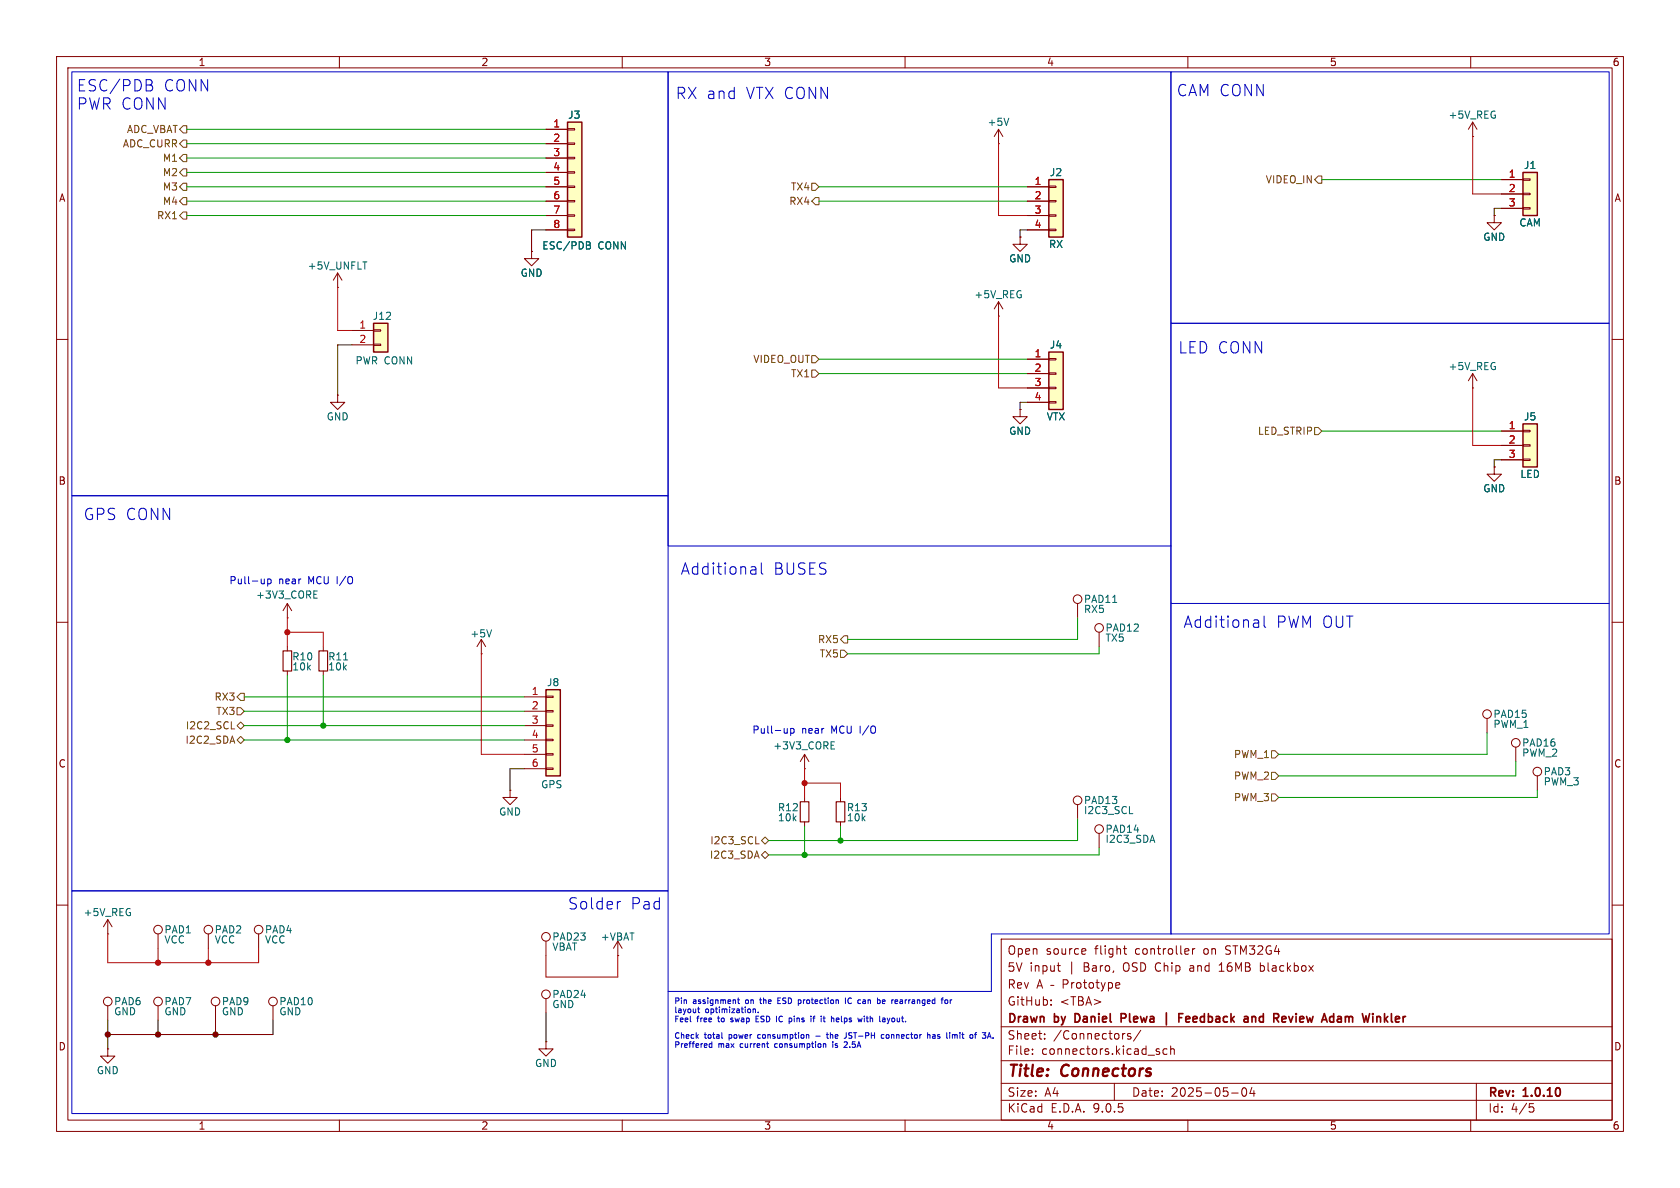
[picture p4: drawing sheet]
<svg xmlns="http://www.w3.org/2000/svg" width="297mm" height="210mm" viewBox="0 0 297 210" stroke-linecap="round" stroke-linejoin="round" font-family="sans-serif">
<g fill="none" stroke="#840000" stroke-width=".18">
<path d="M10 10h277v190h-277zM12 12h273v186h-273zM60 10v2M110 10v2M160 10v2M210 10v2M260 10v2M94 44.5v1.2h1.2l-1.2 1.3-1.3-1.3h1.3M94 44.5h.1M176.5 55.9h.1M176.5 53.3l-.7 1.3M176.5 53.3l.8 1.3"/>
<path d="M176.5 53.3v2.6M180.3 41.9v1.3h1.3l-1.3 1.3-1.2-1.3h1.2M180.3 41.9h.1M10 60h2M59.7 69.9v1.2h1.3l-1.3 1.3-1.3-1.3h1.3M59.7 69.9h.1M180.3 72.4v1.3h1.3l-1.3 1.2-1.2-1.2h1.2M180.3 72.4h.1M285 60h2M10 110h2M285 110h2M90.2 139.7v1.3h1.2l-1.2 1.2-1.3-1.2h1.3"/>
<path d="M90.2 139.7h.1M262.9 127v2.5M268 132.1v2.5M271.8 137.2v2.5M142.2 141v.7M142.2 145.3v.8M10 160h2M45.7 165.1v2.5M177 166h108v32h-108zM183.3 174.7l.5-1.5 .5 1.5M183.5 174.3h.7M185.7 174.2h.6"/>
<path d="M185.8 177.6v.1M185.8 176.8v.1M186.9 170.7h.6M187.2 171.6l.3 .1M191.7 167.7l.3 .4-.8 .1M191.9 168.6l-.2 .1M193.5 176.7l1.1 .4-1.1 .5M197.5 173.7l.4 .1 .1 .3-.8 .1M197.9 174.6l-.4 .1M198.6 167.7h.6M198.8 167.2v1.3l.4 .2M210.1 167.8l.1 .3-.7 .1"/>
<path d="M210.8 167.7v1M211.2 167.7l-.2 .1-.2 .2M215.5 171.7h.9M215.8 170.4l-.3 .2M222.8 171.6l.4 .1M222.8 170.2v1.5M223.2 170.7l-.4 .1M285 160h2M60 198v2M110 198v2M160 198v2M177 194.5h108"/>
<path d="M177 191.5h108M177 187.5h108M177 181.5h108M182.5 186.3v.1M182.5 185.5v.1M184.7 183.6v.1M184.7 182.8v.1M197 191.5v3M198.7 182.7h.2M199.9 182.8l-.4-.1-.2 .2 .1 .2 .5 .2v.3h-.6M201.7 182.1l-1.3 2M204.6 185.9l.4 .1v.2l-.2 .2h-.3"/>
<path d="M204.6 185.4l.4 .1M206.3 185.5l-.4-.1-.3 .3v.4l.1 .2h.6M207 185.5l.2-.1 .3 .1 .1 .9M207 184.9v1.5M210 198v2M217.7 193.2h1.2M219.7 192.4l.2-.1a.81 .81 0 0 1 .6 .6 .81 .81 0 0 1-.3 .8l-.2 .1a.81 .81 0 0 1-.3-1.4zM221.3 192.2l-.3 1.1h.9M221.7 192.8v1M260 198v2M261 191.5v6.5M270.4 195.1h.7"/>
<path d="M270.5 195.7h.4l.3 .3-.2 .5-.5 .1"/>
<circle cx="262.9" cy="126.2" r=".76"/>
<circle cx="268" cy="131.3" r=".76"/>
<circle cx="271.8" cy="136.4" r=".76"/>
<circle cx="45.7" cy="164.3" r=".76"/>
</g>
<g fill="none" stroke="#840000" stroke-width=".3">
<path d="M190.4 179.2h-.3v1.5h.3M198.9 179.3l-.7-.1v1.5M198.9 179.9l-.7 .1M206.2 179v2.2M208.4 179.2h.7M208.4 179.9h.5M210.3 179.9l-.2-.2h-.3l-.2 .2 .1 .7h.6M221.3 179.8l.3-.1 .3 .1 .1 .9M221.3 179.7v1M227.8 179.7l.4 1 .4-1M236.6 179.7h.3l.2 .2v.8M244.8 179.2v1.5"/>
<path d="M245.3 179.7l-.5 .6M210.3 180l-.7 .2M237.1 180.6l-.5 .1M237.1 180l-.5 .1M244.9 180.1l.4 .6"/>
</g>
<path d="M141.5 141.7h1.5v3.6h-1.5z" fill="none" stroke="#840000" stroke-width=".2"/>
<path d="M100.3 21.6h2.6v20.3h-2.6z" fill="#ffffc2"/>
<path d="M100.3 21.6h2.6v20.3h-2.6z" fill="none" stroke="#840000" stroke-width=".25"/>
<g fill="none" stroke="#840000" stroke-width=".18">
<path d="M96.5 22.9h3.8M96.5 25.4h3.8M96.5 27.9h3.8M96.5 30.5h3.8M96.5 33h3.8M96.5 35.6h3.8M96.5 38.1h3.8M100.3 22.7h1.3v.3h-1.3zM100.3 25.3h1.3v.2h-1.3zM100.3 27.8h1.3v.3h-1.3zM100.3 30.4h1.3v.2h-1.3zM100.3 32.9h1.3v.2h-1.3z"/>
<path d="M100.3 35.4h1.3v.3h-1.3zM100.3 38h1.3v.2h-1.3zM96.5 40.6h3.8M100.3 40.5h1.3v.3h-1.3zM190.5 106.7v2.5M194.3 111.8v2.5M142.2 135.9h.1M142.2 133.4l-.7 1.2M142.2 133.4l.8 1.2M142.2 133.4v2.5M27.9 165.1v2.5"/>
<circle cx="190.5" cy="105.9" r=".76"/>
<circle cx="194.3" cy="111" r=".76"/>
<circle cx="27.9" cy="164.3" r=".76"/>
</g>
<path d="M103.7 42.7l.6 .2v.2l-.2 .2M103.7 43.3h.4M104.1 43.3l.3 .3-.1 .3-.6 .1M196.7 106.5h.7M146.9 131.7h.5M146.9 132.4h.6M146.9 131.1h.6" fill="none" stroke="#006464" stroke-width=".18"/>
<path d="M66 57.2h2.6v5h-2.6z" fill="#ffffc2"/>
<path d="M66 57.2h2.6v5h-2.6z" fill="none" stroke="#840000" stroke-width=".25"/>
<g fill="none" stroke="#840000" stroke-width=".18">
<path d="M176.5 25.4h.1M176.5 22.9l-.7 1.2M176.5 22.9l.8 1.2M176.5 22.9v2.5M264.2 38.1v1.3h1.2l-1.2 1.2-1.3-1.2h1.3M264.2 38.1h.1M59.7 50.8h.1M59.7 48.3l-.8 1.2M59.7 48.3l.8 1.2M59.7 48.3v2.5M62.2 58.4h3.8M66 58.3h1.3v.2h-1.3z"/>
<path d="M62.2 61h3.8M66 60.8h1.3v.3h-1.3zM148.6 141v.7M148.6 145.3v.8M190.5 142.2v2.6M194.3 147.3v2.6M27.9 177.8v2.5M38.1 177.8v2.5"/>
<circle cx="190.5" cy="141.5" r=".76"/>
<circle cx="194.3" cy="146.6" r=".76"/>
<circle cx="27.9" cy="177" r=".76"/>
<circle cx="38.1" cy="177" r=".76"/>
</g>
<path d="M178.3 20.9l-.4 1.3M64.1 46.3h.8M199.7 143.8h.6" fill="none" stroke="#006464" stroke-width=".18"/>
<path d="M147.8 141.7h1.6v3.6h-1.6z" fill="none" stroke="#840000" stroke-width=".2"/>
<path d="M185.4 62.2h2.6v10.2h-2.6z" fill="#ffffc2"/>
<path d="M185.4 62.2h2.6v10.2h-2.6z" fill="none" stroke="#840000" stroke-width=".25"/>
<path d="M181.6 63.5h3.8M181.6 66h3.8M181.6 68.6h3.8M181.6 71.1h3.8M185.4 63.4h1.3v.2h-1.3zM185.4 65.9h1.3v.3h-1.3zM185.4 68.5h1.3v.2h-1.3zM185.4 71h1.3v.2h-1.3z" fill="none" stroke="#840000" stroke-width=".18"/>
<path d="M185.4 31.8h2.6v10.1h-2.6z" fill="#ffffc2"/>
<path d="M185.4 31.8h2.6v10.1h-2.6z" fill="none" stroke="#840000" stroke-width=".25"/>
<g fill="none" stroke="#840000" stroke-width=".18">
<path d="M181.6 33h3.8M181.6 35.6h3.8M181.6 38.1h3.8M185.4 32.9h1.3v.2h-1.3zM185.4 35.4h1.3v.3h-1.3zM185.4 38h1.3v.2h-1.3zM181.6 40.6h3.8M185.4 40.5h1.3v.3h-1.3zM260.3 68.6h.1M260.3 66l-.7 1.3M260.3 66l.8 1.3M260.3 66v2.6"/>
<path d="M36.8 165.1v2.5"/>
<circle cx="36.8" cy="164.3" r=".76"/>
</g>
<path d="M269.2 74.9h2.6v7.7h-2.6z" fill="#ffffc2"/>
<path d="M269.2 74.9h2.6v7.7h-2.6z" fill="none" stroke="#840000" stroke-width=".25"/>
<path d="M265.4 76.2h3.8M265.4 78.7h3.8M269.2 76.1h1.3v.2h-1.3zM269.2 78.6h1.3v.3h-1.3zM264.2 82.6v1.2h1.2l-1.2 1.3-1.3-1.3h1.3M264.2 82.6h.1M265.4 81.3h3.8M269.2 81.2h1.3v.2h-1.3z" fill="none" stroke="#840000" stroke-width=".18"/>
<path d="M269.2 30.5h2.6v7.6h-2.6z" fill="#ffffc2"/>
<path d="M269.2 30.5h2.6v7.6h-2.6z" fill="none" stroke="#840000" stroke-width=".25"/>
<g fill="none" stroke="#840000" stroke-width=".18">
<path d="M260.3 24.1h.1M260.3 21.6l-.7 1.3M260.3 21.6l.8 1.3M260.3 21.6v2.5M265.4 31.8h3.8M265.4 34.3h3.8M265.4 36.8h3.8M269.2 31.6h1.3v.3h-1.3zM269.2 34.2h1.3v.2h-1.3zM269.2 36.7h1.3v.3h-1.3zM50.8 109.2h.1M50.8 106.7l-.8 1.3"/>
<path d="M50.8 106.7l.8 1.3M50.8 106.7v2.5M50.8 114.3v.8M50.8 118.6v.8M57.1 114.3v.8M57.1 118.6v.8M85.1 115.6h.1M85.1 113l-.8 1.3M85.1 113l.8 1.3M85.1 113v2.6M19 165.1h.1M19 162.6v2.5"/>
<path d="M19 177.8v2.5M19 162.6l-.7 1.2M19 162.6l.8 1.2M48.3 177.8v2.5M96.5 166.4v2.5M96.5 176.5v2.6M109.2 168.9h.1M109.2 166.4l-.7 1.2M109.2 166.4l.8 1.2M109.2 166.4v2.5M19 185.4v1.3h1.3l-1.3 1.3-1.2-1.3h1.2M19 185.4h.1"/>
<path d="M96.5 184.2v1.2h1.3l-1.3 1.3-1.3-1.3h1.3M96.5 184.2h.1"/>
<circle cx="19" cy="177" r=".76"/>
<circle cx="48.3" cy="177" r=".76"/>
<circle cx="96.5" cy="175.8" r=".76"/>
<circle cx="96.5" cy="165.6" r=".76"/>
</g>
<path d="M55.5 105.1h.4M55.5 105.7h.6M55.5 104.5h.6M60.7 116.7h.8M86.9 111.3l-.4 1.3" fill="none" stroke="#006464" stroke-width=".18"/>
<path d="M50 115.1h1.6v3.5h-1.6zM56.4 115.1h1.5v3.5h-1.5z" fill="none" stroke="#840000" stroke-width=".2"/>
<path d="M96.5 121.9h2.6v15.3h-2.6z" fill="#ffffc2"/>
<path d="M96.5 121.9h2.6v15.3h-2.6z" fill="none" stroke="#840000" stroke-width=".25"/>
<g fill="none" stroke="#840000" stroke-width=".18">
<path d="M96.5 22.9h3.8M96.5 25.4h3.8M96.5 27.9h3.8M96.5 30.5h3.8M96.5 33h3.8M96.5 35.6h3.8M96.5 38.1h3.8M181.6 33h3.8M181.6 35.6h3.8M181.6 38.1h3.8M264.2 38.1h.1M265.4 31.8h3.8"/>
<path d="M265.4 34.3h3.8M265.4 36.8h3.8M94 44.5h.1M96.5 40.6h3.8M180.3 41.9h.1M181.6 40.6h3.8M180.3 72.4h.1M181.6 63.5h3.8M181.6 66h3.8M181.6 68.6h3.8M181.6 71.1h3.8M265.4 76.2h3.8"/>
<path d="M265.4 78.7h3.8M264.2 82.6h.1M265.4 81.3h3.8M92.7 123.2h3.8M92.7 125.7h3.8M92.7 128.3h3.8M92.7 130.8h3.8M92.7 133.4h3.8M92.7 135.9h3.8M96.5 123.1h1.3v.2h-1.3zM96.5 125.6h1.3v.3h-1.3zM96.5 128.1h1.3v.3h-1.3z"/>
<path d="M96.5 130.7h1.3v.2h-1.3zM96.5 133.2h1.3v.3h-1.3zM96.5 135.8h1.3v.2h-1.3z"/>
</g>
<g fill="none" stroke="#725600" stroke-width=".18">
<path d="M31.7 30.5l.7-.7h.6v1.3h-.6zM31.7 25.4l.7-.6h.6v1.2h-.6zM31.7 27.9l.7-.6h.6v1.3h-.6zM32.4 32.4h.6v1.3h-.6l-.7-.7zM32.4 34.9h.6v1.3h-.6l-.7-.6zM32.4 37.5h.6v1.2h-.6l-.7-.6zM32.4 22.2h.6v1.3h-.6l-.7-.6zM143.5 32.4h.6l.7 .6-.7 .7h-.6zM144.1 34.9h.7v1.3h-.7l-.6-.6zM233 31.1h.7v1.3h-.7l-.6-.6zM143.5 62.9h.6l.7 .6-.7 .6h-.6zM143.5 65.4h.6l.7 .6-.7 .7h-.6z"/>
<path d="M232.4 75.6h.6l.7 .6-.7 .6h-.6zM148.6 114.9h.6l.7 .7-.7 .6h-.6zM149.2 112.4h.7v1.3h-.7l-.6-.7zM40.9 128.8h.6M41.9 128.3l.6-.7 .7 .7-.7 .6zM41.9 123.2l.6-.6h.7v1.2h-.7zM41.9 125.1h.6l.7 .6-.7 .7h-.6zM42.5 130.2l.7 .6-.7 .6-.6-.6zM224.8 136.5h.6l.7 .7-.7 .6h-.6zM224.8 132.7h.6l.7 .7-.7 .6h-.6zM133.6 149.2h.6M134.6 148.6l.7-.6 .6 .6-.6 .6z"/>
<path d="M134.6 151.1l.7-.6 .6 .6-.6 .7zM224.8 140.3h.6l.7 .7-.7 .6h-.6z"/>
</g>
<g fill="none" stroke="#0000c2" stroke-width=".18">
<path d="M12.7 12.7h105.4v74.9h-105.4zM26.5 14.1a.49 .49 0 0 1 .4 .5 .49 .49 0 0 1-.4 .4 .53 .53 0 0 1 .5 .5 .53 .53 0 0 1-.4 .6h-.8M118.1 12.7h88.9v83.8h-88.9zM207 12.7h77.5v44.5h-77.5zM207 57.2h77.5v49.5h-77.5zM12.7 87.6h105.4v69.9h-105.4zM134.6 99.5v1.7l.3 .3M207 96.5v68.6h-31.7v10.2h-57.2M46.7 102.4v.8M46.7 103.1l-.3 .1M47.3 102.4h.4l.2 .2-.1 .5h-.5M47.3 102.4v1.2"/>
<path d="M133 100.2h.3l.3 .3v1M133.6 101.4l-.6 .1M133.6 100.6l-.6 .1M207 106.7h77.5v58.4h-77.5zM221.9 109.6h.3l.3 .3v1M222.5 110.8l-.6 .1M222.5 110l-.6 .1M223.5 108.9v1.7l.3 .3M139.2 128.8v.8M139.2 129.5l-.4 .1M139.8 128.8h.3l.3 .2-.1 .6h-.5M139.8 128.8v1.2"/>
<path d="M12.7 157.5h105.4v39.4h-105.4zM109.7 159.4h-.4M123.5 178v.9l.2 .1M130.4 176.7h.4M130.5 176.4v.9l.3 .1M133.1 178.4v.6M133.1 178.4h.4l.1 .6M134 178.9v.1M134.1 179.6h-.4v1h.4M134.3 176.7h.4M137.5 176.9h.3M137.9 179.7l-.2 .4 .2 .5"/>
<path d="M138 176.4h-.5v1h.5M141.4 176.7l.2 .2v.3l-.2 .2M143.7 180h.4M144.1 179.6l-.3 .2v.8M148 180h.3v.2l-.5 .1M149.5 176.4v1M150.3 176.4a.51 .51 0 0 0-.4 .5 .51 .51 0 0 0 .4 .5M152.8 179.6v.1M152.8 180v.6M152.8 176.7l-.2 .1M152.9 177l-.4 .2 .1 .2h.3M153.1 180h.4"/>
<path d="M153.3 179.6v.9l.2 .1M155.1 176.4v1M156.5 176.9l-.2-.2-.3 .2v.5h.4M156.5 177l-.5 .1M156.8 180l.3 .6M157.3 180l-.2 .6M159.4 176.7l-.3 .1M159.5 177l-.4 .2v.2h.4M167.1 176.8l.1-.1 .3 .1v.6l-.4-.1zM168 176.7v.7M168.3 176.7l-.3 .2M125.8 184.2v1"/>
<path d="M125.8 184.5h-.2l-.2 .2 .1 .4h.3M127.6 182.5v.9l.1 .1M129.2 180.6h.1M129.2 180v.2M133.7 180.1h.3M134 182.9l-.1 .2 .1 .4M135.8 185.2h.1M137 184.6v.5M142.7 182.9l.3 .1v.5M144.2 183.2h.8M145.7 184.5l.3 .1v.6M146.1 182.9h.4"/>
<path d="M146.2 182.5v.9l.3 .1M147.2 184.5v.7M148.3 180.6h-.3M149.4 184.2h.2l.2 .2M149.6 182.5v.8l-.1 .2M149.8 184.4l-.6 .8h.6M150 183.5h.2M150.1 182.6v.3M156.3 182.9h-.3l-.2 .2 .1 .4h.4M157 182.9l-.3 .2v.4h.3M157.1 180.6l-.3 .4M164 183l.4-.1v.6"/>
<path d="M164 182.5v1M164.9 182.9h.3l.1 .1M165.3 183.1l-.5 .2 .2 .2h.3M168.4 183l.3-.1 .1 .1M168.8 183v.5M169.1 182.9l-.3 .1M172.3 182.9h.4M172.7 182.5l-.3 .2v.8M175.6 183.5h.1"/>
</g>
<g fill="none" stroke="#009600" stroke-width=".18">
<path d="M33 33h63.5M33 35.6h63.5M33 27.9h63.5M33 30.5h63.5M33 38.1h63.5M33 25.4h63.5M33 22.9h63.5M144.8 33h36.8M144.8 35.6h36.8M233.7 31.8h31.7M144.8 66h36.8M144.8 63.5h36.8"/>
<path d="M233.7 76.2h31.7M50.8 119.4v11.4M57.1 119.4v8.9M190.5 109.2v3.8h-40.6M194.3 114.3v1.3h-44.4M43.2 125.7h49.5M43.2 128.3h49.5M43.2 130.8h49.5M43.2 123.2h49.5M262.9 129.5v3.9h-36.8M268 134.6v2.6h-41.9M271.8 139.7v1.3h-45.7"/>
<path d="M142.2 146.1v5M148.6 146.1v2.5M190.5 144.8v3.8h-54.6M194.3 149.9v1.2h-58.4"/>
</g>
<path d="M265.4 36.8h-1.2v1.3M96.5 40.6h-2.5v3.9M181.6 40.6h-1.3v1.3M62.2 61h-2.5v8.9M181.6 71.1h-1.3v1.3M265.4 81.3h-1.2v1.3M92.7 135.9h-2.5v3.8M96.5 179.1v5.1M19 180.3v5.1M27.9 180.3v2.6M38.1 180.3v2.6M48.3 180.3v2.6h-29.3" fill="none" stroke="#000" stroke-width=".18"/>
<path d="M176.5 25.4v12.7h5.1M260.3 24.1v10.2h5.1M59.7 50.8v7.6h2.5M176.5 55.9v12.7h5.1M260.3 68.6v10.1h5.1M85.1 115.6v17.8h7.6M19 165.1v5.1h26.7v-2.6M27.9 167.6v2.6M36.8 167.6v2.6M96.5 168.9v3.8h12.7v-3.8" fill="none" stroke="#c20000" stroke-width=".18"/>
<path d="M50.8 109.2v5.1M50.8 111.8h6.3v2.5M142.2 135.9v5.1M142.2 138.4h6.4v2.6" fill="none" stroke="#f00" stroke-width=".18"/>
<path d="M103.7 42.7l.6 .2v.2l-.2 .2M103.7 43.3h.4M104.1 43.3l.3 .3-.1 .3-.6 .1" fill="none" stroke="#006464" stroke-width=".18"/>
<g fill="#009600" stroke="#009600" stroke-width=".18">
<circle cx="148.6" cy="148.6" r=".46"/>
<circle cx="142.2" cy="151.1" r=".46"/>
<circle cx="57.1" cy="128.3" r=".46"/>
<circle cx="50.8" cy="130.8" r=".46"/>
</g>
<g fill="#f00" stroke="#f00" stroke-width=".18">
<circle cx="142.2" cy="138.4" r=".46"/>
<circle cx="50.8" cy="111.8" r=".46"/>
</g>
<g fill="#c20000" stroke="#c20000" stroke-width=".18">
<circle cx="36.8" cy="170.2" r=".46"/>
<circle cx="27.9" cy="170.2" r=".46"/>
</g>
<g fill="#000" stroke="#000" stroke-width=".18">
<circle cx="19" cy="182.9" r=".46"/>
<circle cx="27.9" cy="182.9" r=".46"/>
<circle cx="38.1" cy="182.9" r=".46"/>
</g>
<g font-size="2.8" fill="#0000c2">
<text x="13.5" y="16.4">ESC/PDB</text>
<text x="28.9" y="16.4">CONN</text>
<text x="119.4" y="17.7">RX and</text>
<text x="131.9" y="17.7">VTX CONN</text>
<text x="208" y="17.2">CAM CONN</text>
<text x="13.5" y="19.6">PWR CONN</text>
<text x="208.3" y="62.7">LED CONN</text>
<text x="14.7" y="92.2">GPS CONN</text>
<text x="120.3" y="101.8">Additional</text>
<text x="136.7" y="101.8">BUSES</text>
<text x="209.2" y="111.2">Additional</text>
<text x="225.6" y="111.2">PWM OUT</text>
<text x="100.4" y="161">Solder</text>
<text x="111.5" y="161">Pad</text>
</g>
<g font-size="2.8" fill="#840000">
<text x="178" y="190.9">Title:</text>
<text x="187.7" y="190.9">Connectors</text>
</g>
<g font-size="2.1" fill="#840000">
<text x="178" y="172">5V input</text>
<text x="178" y="169">Open</text>
<text x="184.9" y="169">source</text>
<text x="189" y="172">|</text>
<text x="191.7" y="172">Baro,</text>
<text x="193.6" y="169">flight</text>
<text x="198.8" y="172">OSD Chip</text>
<text x="200.8" y="169">controller</text>
<text x="210.9" y="172">and</text>
<text x="213.1" y="169">on</text>
<text x="216.2" y="172">16MB</text>
<text x="217.1" y="169">STM32G4</text>
<text x="223.6" y="172">blackbox</text>
<text x="178" y="178">GitHub:</text>
<text x="178" y="175">Rev</text>
<text x="187.4" y="178">&lt;TBA&gt;</text>
<text x="188" y="175">Prototype</text>
<text x="178" y="184">Sheet:</text>
<text x="178" y="181.2">Drawn</text>
<text x="186.2" y="184">/Connectors/</text>
<text x="186.5" y="181.2">by</text>
<text x="190.7" y="181.2">Daniel</text>
<text x="199.4" y="181.2">Plewa</text>
<text x="207.7" y="181.2">|</text>
<text x="210.9" y="181.2">Feedback</text>
<text x="223" y="181.2">and</text>
<text x="228.8" y="181.2">Review</text>
<text x="238.1" y="181.2">Adam</text>
<text x="245.8" y="181.2">Winkler</text>
<text x="178" y="186.7">File:</text>
<text x="184.1" y="186.7">connectors.kicad_sch</text>
<text x="178" y="196.9">KiCad</text>
<text x="178" y="194.1">Size:</text>
<text x="184.7" y="194.1">A4</text>
<text x="185.7" y="196.9">E.D.A.</text>
<text x="193.3" y="196.9">9.0.5</text>
<text x="200" y="194.1">Date:</text>
<text x="207" y="194.1">2025-05-04</text>
<text x="263" y="194.3">Rev:</text>
<text x="263" y="196.9">Id:</text>
<text x="267.1" y="196.9">4/5</text>
<text x="269.4" y="194.3">1.0.10</text>
</g>
<g font-size="1.8" fill="#840000">
<text x="35" y="11.9">1</text>
<text x="85" y="11.9">2</text>
<text x="135" y="11.9">3</text>
<text x="185" y="11.9">4</text>
<text x="235" y="11.9">5</text>
<text x="285" y="11.9">6</text>
<text x="10.3" y="35.9">A</text>
<text x="285.3" y="35.9">A</text>
<text x="10.3" y="85.9">B</text>
<text x="285.3" y="85.9">B</text>
<text x="10.3" y="135.9">C</text>
<text x="285.3" y="135.9">C</text>
<text x="10.3" y="185.9">D</text>
<text x="285.3" y="185.9">D</text>
<text x="35" y="199.9">1</text>
<text x="85" y="199.9">2</text>
<text x="135" y="199.9">3</text>
<text x="185" y="199.9">4</text>
<text x="235" y="199.9">5</text>
<text x="285" y="199.9">6</text>
</g>
<g font-size="1.8" fill="#725600">
<text x="22.3" y="23.7">ADC_VBAT</text>
<text x="21.6" y="26.3">ADC_CURR</text>
<text x="28.7" y="28.8">M1</text>
<text x="28.7" y="31.3">M2</text>
<text x="28.7" y="33.9">M3</text>
<text x="139.7" y="33.9">TX4</text>
<text x="223.7" y="32.6">VIDEO_IN</text>
<text x="27.7" y="39">RX1</text>
<text x="28.7" y="36.4">M4</text>
<text x="139.4" y="36.4">RX4</text>
<text x="133.1" y="64.4">VIDEO_OUT</text>
<text x="139.7" y="66.9">TX1</text>
<text x="222.3" y="77.1">LED_STRIP</text>
<text x="144.5" y="113.9">RX5</text>
<text x="144.8" y="116.4">TX5</text>
<text x="37.8" y="124.1">RX3</text>
<text x="32.7" y="131.7">I2C2_SDA</text>
<text x="32.7" y="129.1">I2C2_SCL</text>
<text x="38.1" y="126.6">TX3</text>
<text x="218" y="134.2">PWM_1</text>
<text x="218" y="138">PWM_2</text>
<text x="218" y="141.8">PWM_3</text>
<text x="125.5" y="149.5">I2C3_SCL</text>
<text x="125.4" y="152">I2C3_SDA</text>
</g>
<g font-size="1.8" fill="#a90000">
<text x="97.7" y="22.6">1</text>
<text x="97.7" y="25.1">2</text>
<text x="97.7" y="27.7">3</text>
<text x="97.7" y="30.2">4</text>
<text x="97.7" y="32.8">5</text>
<text x="97.7" y="35.3">6</text>
<text x="182.8" y="32.8">1</text>
<text x="182.8" y="35.3">2</text>
<text x="266.6" y="31.5">1</text>
<text x="266.6" y="34">2</text>
<text x="97.7" y="37.8">7</text>
<text x="97.7" y="40.4">8</text>
<text x="182.8" y="37.8">3</text>
<text x="182.8" y="40.4">4</text>
<text x="266.6" y="36.6">3</text>
<text x="63.4" y="58.2">1</text>
<text x="63.4" y="60.7">2</text>
<text x="182.8" y="63.2">1</text>
<text x="182.8" y="65.8">2</text>
<text x="182.8" y="68.3">3</text>
<text x="182.8" y="70.9">4</text>
<text x="266.6" y="75.9">1</text>
<text x="266.6" y="78.5">2</text>
<text x="266.6" y="81">3</text>
<text x="93.9" y="122.9">1</text>
<text x="93.9" y="125.5">2</text>
<text x="93.9" y="128">3</text>
<text x="93.9" y="130.6">4</text>
<text x="93.9" y="133.1">5</text>
<text x="93.9" y="135.6">6</text>
</g>
<g font-size="1.8" fill="#006464">
<text x="100.3" y="21.2">J3</text>
<text x="174.5" y="22.5">+5V</text>
<text x="256" y="21.2">+5V_REG</text>
<text x="185.5" y="31.3">J2</text>
<text x="269.3" y="30.1">J1</text>
<text x="268.5" y="40.2">CAM</text>
<text x="54.3" y="47.9">+5V_UNFLT</text>
<text x="95.8" y="44.3">ESC/PDB</text>
<text x="105.7" y="44.3">CONN</text>
<text x="178.3" y="46.6">GND</text>
<text x="185.3" y="44">RX</text>
<text x="262.1" y="42.8">GND</text>
<text x="91.9" y="49.1">GND</text>
<text x="172.2" y="52.9">+5V_REG</text>
<text x="65.8" y="56.7">J12</text>
<text x="62.7" y="64.6">PWR CONN</text>
<text x="185.5" y="61.8">J4</text>
<text x="256" y="65.6">+5V_REG</text>
<text x="57.7" y="74.5">GND</text>
<text x="178.3" y="77.1">GND</text>
<text x="185" y="74.5">VTX</text>
<text x="269.3" y="74.5">J5</text>
<text x="262.1" y="87.2">GND</text>
<text x="268.7" y="84.7">LED</text>
<text x="45.2" y="106">+3V3_CORE</text>
<text x="191.5" y="106.8">PAD11</text>
<text x="83.1" y="112.9">+5V</text>
<text x="191.5" y="108.6">RX5</text>
<text x="195.3" y="111.9">PAD12</text>
<text x="195.3" y="113.6">TX5</text>
<text x="51.6" y="118.7">10k</text>
<text x="51.6" y="116.9">R10</text>
<text x="57.9" y="118.7">10k</text>
<text x="57.9" y="116.9">R11</text>
<text x="96.6" y="121.5">J8</text>
<text x="263.9" y="128.9">PWM_1</text>
<text x="263.9" y="127.1">PAD15</text>
<text x="136.6" y="132.7">+3V3_CORE</text>
<text x="269" y="134">PWM_2</text>
<text x="269" y="132.2">PAD16</text>
<text x="272.8" y="137.3">PAD3</text>
<text x="95.6" y="139.5">GPS</text>
<text x="137.4" y="143.6">R12</text>
<text x="149.6" y="143.6">R13</text>
<text x="191.5" y="142.3">PAD13</text>
<text x="272.8" y="139">PWM_3</text>
<text x="88.1" y="144.4">GND</text>
<text x="137.4" y="145.4">10k</text>
<text x="149.6" y="145.4">10k</text>
<text x="191.5" y="144.1">I2C3_SCL</text>
<text x="195.3" y="149.2">I2C3_SDA</text>
<text x="195.3" y="147.4">PAD14</text>
<text x="14.7" y="162.2">+5V_REG</text>
<text x="29" y="165.2">PAD1</text>
<text x="29" y="167">VCC</text>
<text x="37.9" y="165.2">PAD2</text>
<text x="37.9" y="167">VCC</text>
<text x="46.7" y="165.2">PAD4</text>
<text x="46.7" y="167">VCC</text>
<text x="97.5" y="166.5">PAD23</text>
<text x="106.1" y="166.5">+VBAT</text>
<text x="97.5" y="168.2">VBAT</text>
<text x="20.1" y="177.9">PAD6</text>
<text x="20.1" y="179.7">GND</text>
<text x="29" y="177.9">PAD7</text>
<text x="29" y="179.7">GND</text>
<text x="39.1" y="177.9">PAD9</text>
<text x="39.1" y="179.7">GND</text>
<text x="49.3" y="179.7">GND</text>
<text x="49.3" y="177.9">PAD10</text>
<text x="97.5" y="178.4">GND</text>
<text x="97.5" y="176.6">PAD24</text>
<text x="17" y="190.1">GND</text>
<text x="94.5" y="188.8">GND</text>
</g>
<g font-size="1.8" fill="#0000c2">
<text x="40.5" y="103.5">Pull-up</text>
<text x="49.2" y="103.5">near</text>
<text x="54.6" y="103.5">MCU I/O</text>
<text x="132.9" y="129.9">Pull-up</text>
<text x="141.7" y="129.9">near</text>
<text x="147" y="129.9">MCU I/O</text>
</g>
<g font-size="1.4" fill="#0000c2">
<text x="119.1" y="177.7">Pin</text>
<text x="119.1" y="179.3">layout</text>
<text x="122.5" y="177.7">assignment</text>
<text x="124.7" y="179.3">optimization.</text>
<text x="132" y="177.7">on</text>
<text x="134.9" y="177.7">the</text>
<text x="138.2" y="177.7">ESD</text>
<text x="142.1" y="177.7">protection</text>
<text x="150.7" y="177.7">IC</text>
<text x="153.2" y="177.7">can</text>
<text x="156.9" y="177.7">be</text>
<text x="159.6" y="177.7">rearranged</text>
<text x="119.1" y="180.9">Feel</text>
<text x="119.1" y="183.8">Check</text>
<text x="119.1" y="185.4">Preffered</text>
<text x="123.2" y="180.9">free</text>
<text x="124.6" y="183.8">total</text>
<text x="127" y="185.4">max</text>
<text x="127.2" y="180.9">to</text>
<text x="129.1" y="183.8">power</text>
<text x="129.7" y="180.9">swap</text>
<text x="131.1" y="185.4">current</text>
<text x="134.3" y="180.9">ESD</text>
<text x="134.4" y="183.8">consumption</text>
<text x="137.4" y="185.4">consumption</text>
<text x="138.2" y="180.9">IC</text>
<text x="140.7" y="180.9">pins</text>
<text x="144.8" y="180.9">if</text>
<text x="146.9" y="180.9">it</text>
<text x="147.2" y="183.8">the</text>
<text x="147.9" y="185.4">is</text>
<text x="149" y="180.9">helps</text>
<text x="150.2" y="185.4">2.5A</text>
<text x="150.5" y="183.8">JST-PH</text>
<text x="154" y="180.9">with</text>
<text x="157.3" y="183.8">connector</text>
<text x="158" y="180.9">layout.</text>
<text x="165.7" y="183.8">has</text>
<text x="169.3" y="183.8">limit</text>
<text x="173.7" y="183.8">of</text>
</g>
<text font-size="1.4" fill="#840000" x="176.2" y="183.8">3A.</text>
</svg>
